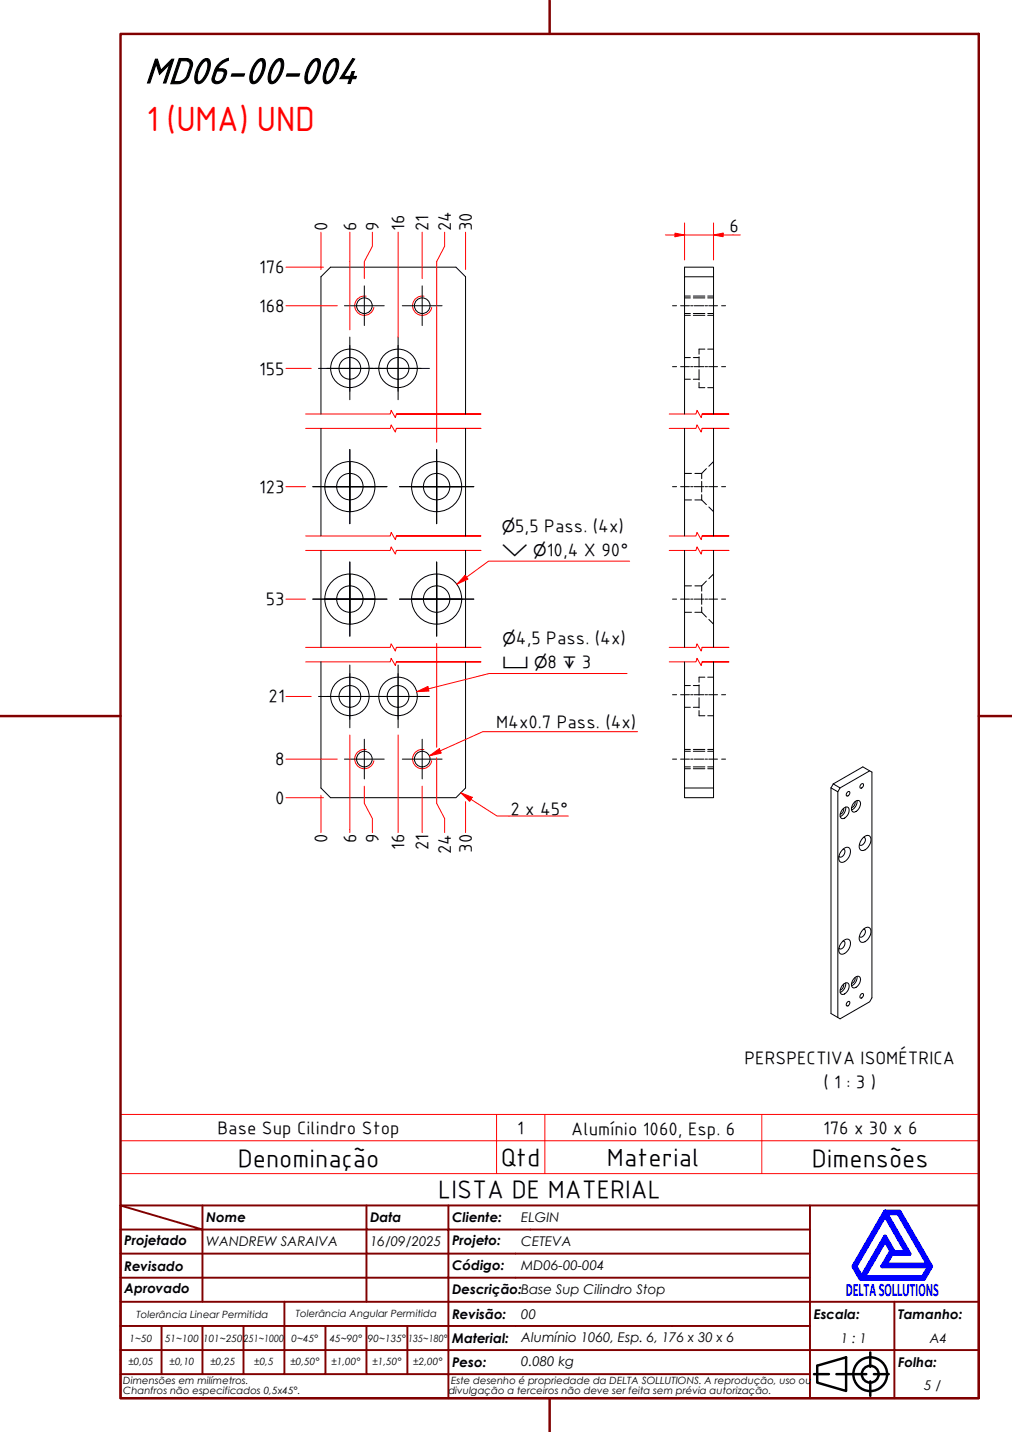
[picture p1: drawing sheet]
<svg xmlns="http://www.w3.org/2000/svg" width="210mm" height="297mm" viewBox="0 0 210 297" stroke-linecap="round" stroke-linejoin="round" font-family="sans-serif">
<!-- layer: Linha Corte (ABNT) -->
<path d="M63.4 88.9h17.5l.2-.8 .9 1.5 .2-.7h17.5h-17.5M63.4 85.9h17.5l.2-.8 .9 1.5 .2-.7h17.5h-17.5M138.8 88.9h5.6l.2-.8 .8 1.5 .2-.7h5.6h-5.6M138.8 85.9h5.6l.2-.8 .8 1.5 .2-.7h5.6h-5.6M63.4 114.2h17.5l.2-.8 .9 1.5 .2-.7h17.5h-17.5M63.4 111.2h17.5l.2-.8 .9 1.5 .2-.7h17.5h-17.5M138.8 114.2h5.6l.2-.8 .8 1.5 .2-.7h5.6h-5.6M138.8 111.2h5.6l.2-.8 .8 1.5 .2-.7h5.6h-5.6M63.4 137.3h17.5l.2-.7 .9 1.5 .2-.8h17.5h-17.5M63.4 134.3h17.5l.2-.8 .9 1.6 .2-.8h17.5h-17.5M138.8 137.3h5.6l.2-.7 .8 1.5 .2-.8h5.6h-5.6M138.8 134.3h5.6l.2-.8 .8 1.6 .2-.8h5.6h-5.6" fill="none" stroke="#f00" stroke-width=".21"/>
<!-- layer: Visible (ABNT) -->
<g fill="none" stroke="#000" stroke-width=".21">
<path d="M142 57.4v-2h6v2h-6v28.5M148 57.4v28.5M66.6 85.9v-28.5l2-2h26l2 2v28.5M66.6 88.9v22.3M96.6 88.9v22.3M142 88.9v22.3M148 88.9v22.3M66.6 114.2v20.1M96.6 114.2v20.1M142 114.2v20.1M148 114.2v20.1M66.6 137.3v26.2l2 2h26l2-2v-26.2"/>
<path d="M142 137.3v26.2M148 137.3v26.2M180.4 159.9l-6.2 3.5M142 163.5h6v2h-6zM172.8 162.6l6.2-3.5 1.8 1.1v46.8l-.4 .8-6.2 3.5-1.8-1.1v-46.8M172.8 162.6l1.4 .8-.4 .8-1.4-.8M172.8 162.6l-.4 .8M173.8 164.2v46.9M174.7 176.3a.87 .87 0 0 1 .9-.6 .87 .87 0 0 1 .8 .8 2.31 2.31 0 0 1-1.8 2.4 1.17 1.17 0 0 1-.4-1.8zM174.9 176.1l.1 .1a1.03 1.03 0 0 1-.9 1.6l-.1-.2M174.9 167.7a.68 .68 0 0 1 1.2 .1 1.72 1.72 0 0 1-1.5 2 1.16 1.16 0 0 1 0-1.8zM175 167.7l-.1 .7-.6 .5"/>
<path d="M175.4 167.4v.6l-.4 .7-.7 .7M175.8 164.3l.3-.1a.58 .58 0 0 1 .1 .6 .58 .58 0 0 1-.6 .3l-.1-.4zM177.2 166.4a.69 .69 0 0 1 1.2 0 1.76 1.76 0 0 1-1.4 2.1 1.14 1.14 0 0 1 0-1.8zM177.3 166.3l-.1 .8-.6 .4M177.8 166.1l-.2 1-.4 .6-.6 .3M178.6 162.7l.4-.2a.58 .58 0 0 1 0 .7 .58 .58 0 0 1-.6 .3v-.4zM178.9 173.8a.89 .89 0 0 1 1-.5 .89 .89 0 0 1 .8 .8 2.31 2.31 0 0 1-1.9 2.3 1.14 1.14 0 0 1-.4-1.8zM179.1 173.7h.2a1.04 1.04 0 0 1-.9 1.6l-.2-.1M174.7 195.4a.87 .87 0 0 1 .9-.6 .87 .87 0 0 1 .8 .8 2.31 2.31 0 0 1-1.8 2.3 1.17 1.17 0 0 1-.4-1.8zM174.9 195.2h.1a1.03 1.03 0 0 1-.9 1.6l-.1-.1M178.9 192.9a.89 .89 0 0 1 1-.6 .89 .89 0 0 1 .8 .8 2.31 2.31 0 0 1-1.9 2.4 1.14 1.14 0 0 1-.4-1.8zM179.1 192.8h.2a1.04 1.04 0 0 1-.9 1.6l-.2-.2"/>
<path d="M174.9 204.2a.68 .68 0 0 1 1.2 0 1.72 1.72 0 0 1-1.5 2.1 1.16 1.16 0 0 1 0-1.8zM175 204.1l-.1 .8-.6 .4M175.4 203.9v.6l-.4 .7-.7 .7M175.8 207.8l.3-.1a.58 .58 0 0 1 .1 .7 .58 .58 0 0 1-.6 .2l-.1-.4zM177.2 202.8a.69 .69 0 0 1 1.2 0 1.76 1.76 0 0 1-1.4 2.1 1.14 1.14 0 0 1 0-1.8zM177.3 202.8l-.1 .7-.6 .5M177.8 202.5l-.2 1-.4 .6-.6 .4M178.6 206.2l.4-.1a.58 .58 0 0 1 0 .6 .58 .58 0 0 1-.6 .3v-.4z"/>
<circle cx="72.6" cy="76.4" r="2.25"/>
<circle cx="72.6" cy="76.4" r="4"/>
<circle cx="75.6" cy="63.4" r="1.62"/>
<circle cx="82.6" cy="76.4" r="2.25"/>
<circle cx="82.6" cy="76.4" r="4"/>
<circle cx="87.6" cy="63.4" r="1.62"/>
<circle cx="72.6" cy="100.9" r="2.74"/>
<circle cx="72.6" cy="100.9" r="5.2"/>
<circle cx="90.6" cy="100.9" r="2.74"/>
<circle cx="90.6" cy="100.9" r="5.2"/>
<circle cx="72.6" cy="124.3" r="2.74"/>
<circle cx="72.6" cy="124.3" r="5.2"/>
<circle cx="90.6" cy="124.3" r="2.74"/>
<circle cx="90.6" cy="124.3" r="5.2"/>
<circle cx="72.6" cy="144.5" r="2.25"/>
<circle cx="72.6" cy="144.5" r="4"/>
<circle cx="75.6" cy="157.5" r="1.62"/>
<circle cx="82.6" cy="144.5" r="2.25"/>
<circle cx="82.6" cy="144.5" r="4"/>
<circle cx="87.6" cy="157.5" r="1.62"/>
</g>
<!-- layer: Visible Narrow (ABNT) -->
<path d="M75.9 61.4a2 2 0 0 0-2.3 1.7 2 2 0 0 0 1.6 2.3 2 2 0 0 0 2.3-1.6M87.9 61.4a2 2 0 0 0-2.3 1.7 2 2 0 0 0 1.6 2.3 2 2 0 0 0 2.3-1.6M75.9 155.5a2 2 0 0 0-2.3 1.6 2 2 0 0 0 1.6 2.3 2 2 0 0 0 2.3-1.6M87.9 155.5a2 2 0 0 0-2.3 1.6 2 2 0 0 0 1.6 2.3 2 2 0 0 0 2.3-1.6" fill="none" stroke="#f00" stroke-width=".21"/>
<!-- layer: Hidden (ABNT) -->
<g fill="none" stroke="#000" stroke-width=".21">
<path d="M142 78.7h1.2M142 74.2h1.2M142 61.8h1.2M142 65h1.2M142 61.4h1.2M142 65.4h1.2M143.8 78.7h1.2M143.8 74.2h1.2M143.8 61.8h2.4M143.8 65h2.4M143.8 61.4h2.4M143.8 65.4h2.4"/>
<path d="M145 79.3v1.1h1.2M145 74v2.1M145 76.7v2.1M146.2 72.4h-1.2v1.1M146.8 72.4h1.2M146.8 61.8h1.2M146.8 65h1.2M146.8 61.4h1.2M146.8 65.4h1.2M142 98.2h1.4M144.1 98.2h1.4M145.5 98.2v1.1"/>
<path d="M145.5 99.9v2.2M146.5 97.2l-1 1M146.8 80.4h1.2M148 95.7l-1 1M142 103.7h1.4M144.1 103.7h1.4M145.5 103.7l1 1M145.5 102.6v1.1M147 105.2l1 .9M148 119.1l-1 .9M142 121.5h1.4M142 127h1.4"/>
<path d="M144.1 121.5h1.4M144.1 127h1.4M145.5 127l1 1M145.5 121.5v1.1M145.5 123.2v2.2M145.5 125.9v1.1M146.5 120.5l-1 1M147 128.5l1 1M142 146.7h1.2M142 142.2h1.2M142 155.8h1.2M142 159.1h1.2"/>
<path d="M142 155.5h1.2M142 159.5h1.2M143.8 146.7h1.2M143.8 142.2h1.2M143.8 155.8h2.4M143.8 159.1h2.4M143.8 155.5h2.4M143.8 159.5h2.4M145 147.4v1.1h1.2M145 142.1v2.1M145 144.7v2.2M146.2 140.5h-1.2v1"/>
<path d="M146.8 140.5h1.2M146.8 148.5h1.2M146.8 155.8h1.2M146.8 159.1h1.2M146.8 155.5h1.2M146.8 159.5h1.2"/>
</g>
<path d="M25 236.6h178v-5.4h-178v12.2M103 231.2v12.2M113 231.2v12.2M158 231.2v12.2M203 236.6v6.8h-178M25 243.4v6.6h178v-6.6" fill="none" stroke="#f00" stroke-width=".21"/>
<!-- layer: Borda A3/A4 (ABNT) -->
<path d="M25 7h178v283h-178zM114 0v7M0 148.5h25M203 148.5h7M114 290v7" fill="none" stroke="#800000" stroke-width=".51"/>
<path d="M183.6 257.3l1.2 2.2-1.8 3.2h9.7l-1.3 2.2h-12.2zM183.6 252.1l4.4 7.6h-2.6l-1.8-3.2-4.9 8.4-1.3-2.2zM183.6 251.3h3l6.5 11.4-1.5 2.6h-13.1l-1.5-2.6zM183.8 251.7h2.5l6.2 10.6h-8.8l1.3-2.2h3.7zM185 259.7h.2l-.1 .2z" fill="none" stroke="#00f" stroke-width=".8"/>
<!-- layer: 0 -->
<path d="M178.5 265.3h13.1" fill="none" stroke="#000" stroke-width=".21"/>
<g fill="none" stroke="#800000" stroke-width=".4">
<path d="M25 250l17 5h-17M25 250h178v40h-178zM42 255h34v5h17M42 255v15M42 250v5M76 250v5h17v5M93 250v5h75M168 250v20h-143M25 260h51v10M25 275h17M33.5 275v10M50.5 275h-8.5v10"/>
<path d="M59 270v15h-8.5M67.5 275v10h-8.5M76 275v10h8.5M84.5 275v10M93 275h-42.5v10M93 260v5h-68M93 275v10h75M93 260h75M93 275h75M168 265h-75v10M185.5 270v10h17.5M203 270h-35v10h17.5v10"/>
<path d="M25 285h25.5M25 280h143v10M67.5 285h8.5M84.5 285h8.5v5"/>
</g>
<g fill="none" stroke="#000" stroke-width=".51">
<path d="M168.8 285h3.1M169.5 283.3l6-1.8v7l-6-1.7zM173.5 285h6.2M180.5 280.5v3M180.5 286.5v3M181.3 285h3"/>
<circle cx="180.5" cy="285" r="3.5"/>
<circle cx="180.5" cy="285" r="1.75"/>
</g>
<!-- layer: Marca de centro (ISO) -->
<g fill="none" stroke="#000" stroke-width=".21">
<path d="M75.6 59.3v8.2M87.6 59.3v8.2M66.1 76.4h13M67.8 76.4h9.5M71.4 63.4h8.3M72.6 69.9v13M72.6 71.7v9.5M76.1 76.4h13M77.8 76.4h9.5M82.6 69.9v13M82.6 71.7v9.5M83.4 63.4h8.3"/>
<path d="M72.6 93.2v15.4M72.6 95.7v10.5M90.6 93.2v15.4M90.6 95.7v10.5M64.9 101h15.4M67.3 101h10.5M72.6 116.6v15.4M72.6 119v10.5M82.9 101h15.4M85.3 101h10.5M90.6 116.6v15.4M90.6 119v10.5"/>
<path d="M64.9 124.3h15.4M67.3 124.3h10.5M72.6 138v13M72.6 139.7v9.5M82.6 138v13M82.6 139.7v9.5M82.9 124.3h15.4M85.3 124.3h10.5M66.1 144.5h13M67.8 144.5h9.5M71.4 157.5h8.3M75.6 153.3v8.3"/>
<path d="M76.1 144.5h13M77.8 144.5h9.5M83.4 157.5h8.3M87.6 153.3v8.3"/>
</g>
<g fill="none" stroke="#f00" stroke-width=".21">
<path d="M59.3 55.4h7.8M66.6 48.2v7.7M72.6 48.2v15.1M77.2 48.2v2.9l-1.6 3.2v3.5M82.6 48.2v21.7M87.6 48.2v9.6M92.2 48.2v2.9l-1.6 3.2v9M96.6 48.2v7.7M148 48.7h2M59.3 76.4h5.3M59.3 63.4h10.7M72.6 63.5v4.9"/>
<path d="M90.6 63.5v28.2M59.3 101h4.1M59.3 124.3h4.1M90.6 133.5v21.5M59.3 157.5h10.7M59.3 144.5h5.3M72.6 157.6v15.1M72.6 152.5v4.9M82.6 152.5v20.2M90.6 157.6v9l1.6 3.2v2.9M90.6 157.2v.2M59.3 165.5h7.8"/>
<path d="M66.6 165v7.7M75.6 163.1v3.5l1.6 3.2v2.9M87.6 163.1v9.6M96.6 166.3v6.4"/>
</g>
<!-- layer: Linha de centro (ISO) -->
<g fill="none" stroke="#000" stroke-width=".21">
<path d="M139.5 76.1h.8M141.2 76.1h1.8M143.3 76.1h.4M144 76.1h2M146.2 76.1h.5M147 76.1h1.8M149.7 76.1h.8M139.5 101h.8M141.2 101h1.8M143.3 101h.4M144 101h2M146.2 101h.5"/>
<path d="M147 101h1.8M149.7 101h.8M139.5 124.3h.8M141.2 124.3h1.8M143.3 124.3h.4M144 124.3h2M146.2 124.3h.5M147 124.3h1.8M149.7 124.3h.8M139.5 144.1h.8M141.2 144.1h1.8M143.3 144.1h.4"/>
<path d="M144 144.1h2M146.2 144.1h.5M147 144.1h1.8M149.7 144.1h.8"/>
</g>
<path d="M148 48.7l2-.3v.7z" fill="#f00"/>
<path d="M140 48.7h2M148 48.7l2-.3v.7z" fill="none" stroke="#f00" stroke-width=".21"/>
<path d="M140 48.4l2 .3-2 .4z" fill="#f00"/>
<path d="M138 48.7h2M140 48.4l2 .3-2 .4zM142 48.7h6M142 46.2v7.7M148 46.2v7.7M150 48.7h3.5" fill="none" stroke="#f00" stroke-width=".21"/>
<path d="M95.6 164.5l2.1 1.3" fill="none" stroke="#f00" stroke-width=".21"/>
<path d="M95.6 164.5l2.3 .9-.5 .8z" fill="#f00"/>
<path d="M91.3 155.8l-2.3 1M95.6 164.5l2.3 .9-.5 .8zM97.7 165.8l5.4 3.5h14.8" fill="none" stroke="#f00" stroke-width=".21"/>
<!-- layer: Linha de centro (ISO) -->
<g fill="none" stroke="#000" stroke-width=".21">
<path d="M139.5 63.4h.8M141.2 63.4h1.8M143.3 63.4h.4M144 63.4h2M146.2 63.4h.5M147 63.4h1.8M149.7 63.4h.8M139.5 157.5h.8M141.2 157.5h1.8M143.3 157.5h.4M144 157.5h2M146.2 157.5h.5"/>
<path d="M147 157.5h1.8M149.7 157.5h.8"/>
</g>
<path d="M89 156.8l2.1-1.5 .4 .9z" fill="#f00"/>
<path d="M88.9 142.9l-2.5 .6M89 156.8l2.1-1.5 .4 .9zM132.2 151.8h-32.1l-8.8 4" fill="none" stroke="#f00" stroke-width=".21"/>
<path d="M86.4 143.5l2.4-1.1 .2 .9z" fill="#f00"/>
<path d="M96.8 119.7l-2 1.5M130.1 139.7h-28.6l-12.6 3.2M86.4 143.5l2.4-1.1 .2 .9z" fill="none" stroke="#f00" stroke-width=".21"/>
<path d="M96.5 119.3l.6 .8-2.3 1.1z" fill="#f00"/>
<path d="M96.5 119.3l.6 .8-2.3 1.1zM130.6 116.4h-29.3l-4.5 3.3" fill="none" stroke="#f00" stroke-width=".21"/>
<text font-size="81.9" fill="#fff" x="188.7" y="289">.</text>
<text font-size="8.1" x="30" y="17.3">MD06-00-004</text>
<text font-size="7" fill="#f00" x="30.4" y="27.1">1 (UMA) UND</text>
<g font-size="5.4">
<text x="49.3" y="242">Denominação</text>
<text x="103.9" y="241.8">Qtd</text>
<text x="125.9" y="241.8">Material</text>
<text x="168.4" y="242">Dimensões</text>
<text x="90.9" y="248.5">LISTA DE MATERIAL</text>
</g>
<g font-size="3.9">
<text x="67.8" y="47.9" transform="rotate(-90 67.8 47.9)">0</text>
<text x="73.9" y="47.9" transform="rotate(-90 73.9 47.9)">6</text>
<text x="78.5" y="47.9" transform="rotate(-90 78.5 47.9)">9</text>
<text x="83.8" y="47.9" transform="rotate(-90 83.8 47.9)">16</text>
<text x="88.8" y="47.9" transform="rotate(-90 88.8 47.9)">21</text>
<text x="93.5" y="47.9" transform="rotate(-90 93.5 47.9)">24</text>
<text x="97.8" y="47.9" transform="rotate(-90 97.8 47.9)">30</text>
<text x="151.3" y="48.2">6</text>
<text x="53.7" y="56.7">176</text>
<text x="53.7" y="64.7">168</text>
<text x="53.7" y="77.7">155</text>
<text x="53.7" y="102.2">123</text>
<text x="106.9" y="110.3">5,5 Pass. (4x)</text>
<text x="113.4" y="115.3">10,4 X 90°</text>
<text x="55.1" y="125.5">53</text>
<text x="107" y="133.6">4,5 Pass. (4x)</text>
<text x="113.6" y="138.6">8</text>
<text x="120.7" y="138.6">3</text>
<text x="55.7" y="145.7">21</text>
<text x="102.9" y="150.9">M4x0.7 Pass. (4x)</text>
<text x="57.1" y="158.7">8</text>
<text x="57.1" y="166.7">0</text>
<text x="105.9" y="169">2 x 45°</text>
<text x="67.8" y="174.9" transform="rotate(-90 67.8 174.9)">0</text>
<text x="73.9" y="174.9" transform="rotate(-90 73.9 174.9)">6</text>
<text x="78.5" y="174.9" transform="rotate(-90 78.5 174.9)">9</text>
<text x="83.8" y="176.3" transform="rotate(-90 83.8 176.3)">16</text>
<text x="88.8" y="176.3" transform="rotate(-90 88.8 176.3)">21</text>
<text x="93.5" y="177.2" transform="rotate(-90 93.5 177.2)">24</text>
<text x="97.8" y="176.9" transform="rotate(-90 97.8 176.9)">30</text>
<text x="154.4" y="220.7">PERSPECTIVA ISOMÉTRICA</text>
<text x="170.8" y="225.7">( 1 : 3 )</text>
<text x="45.1" y="235.2">Base Sup Cilindro Stop</text>
<text x="107.3" y="235.2">1</text>
<text x="118.5" y="235.3">Alumínio 1060, Esp. 6</text>
<text x="170.7" y="235.2">176 x 30 x 6</text>
</g>
<text font-size="3.9" fill="#00f" x="175.4" y="268.8">DELTASOLLUTIONS</text>
<g font-size="3.3">
<text x="104.1" y="110.3">⌀</text>
<text x="104.1" y="115.3">⌵ ⌀</text>
<text x="104.2" y="133.6">⌀</text>
<text x="104.2" y="138.6">⌴ ⌀</text>
<text x="116.6" y="138.6">↧</text>
</g>
<g font-size="2.8">
<text x="42.8" y="253.5">Nome</text>
<text x="76.8" y="253.5">Data</text>
<text x="93.8" y="253.6">Cliente:</text>
<text x="108.1" y="253.5">ELGIN</text>
<text x="25.8" y="263.6">Revisado</text>
<text x="25.8" y="258.3">Projetado</text>
<text x="42.8" y="258.5">WANDREW SARAIVA</text>
<text x="76.8" y="258.4">16/09/2025</text>
<text x="93.8" y="263.4">Código:</text>
<text x="93.8" y="258.3">Projeto:</text>
<text x="108.1" y="263.5">MD06-00-004</text>
<text x="108.1" y="258.5">CETEVA</text>
<text x="25.8" y="268.3">Aprovado</text>
<text x="93.8" y="268.3">Descrição:Base Sup Cilindro Stop</text>
<text x="93.8" y="273.6">Revisão:</text>
<text x="108.1" y="273.5">00</text>
<text x="168.8" y="273.5">Escala:</text>
<text x="186.3" y="273.5">Tamanho:</text>
<text x="93.8" y="278.6">Material:</text>
<text x="108.1" y="278.3">Alumínio 1060, Esp. 6, 176 x 30 x 6</text>
<text x="174.4" y="278.5">1 : 1</text>
<text x="192.8" y="278.6">A4</text>
<text x="93.8" y="283.5">Peso:</text>
<text x="108.1" y="283.3">0.080 kg</text>
<text x="186.3" y="283.5">Folha:</text>
<text x="191.7" y="288.4">5 / 5</text>
</g>
<g font-size="2.1">
<text x="28.3" y="273.3">Tolerância Linear Permitida</text>
<text x="61.4" y="273.1">Tolerância Angular Permitida</text>
<text x="26.9" y="278.3">1~50</text>
<text x="34.2" y="278.3">51~100</text>
<text x="42.1" y="278.3">101~250</text>
<text x="50.5" y="278.3">251~1000</text>
<text x="60.5" y="278.3">0~45°</text>
<text x="68.4" y="278.3">45~90°</text>
<text x="76.3" y="278.3">90~135°</text>
<text x="84.7" y="278.3">135~180°</text>
<text x="25.6" y="287.1">Dimensões em milímetros.</text>
<text x="26.6" y="283.2">±0,05</text>
<text x="35.2" y="283.2">±0,10</text>
<text x="43.6" y="283.2">±0,25</text>
<text x="52.7" y="283.2">±0,5</text>
<text x="60.2" y="283.2">±0,50°</text>
<text x="68.7" y="283.2">±1,00°</text>
<text x="77.2" y="283.2">±1,50°</text>
<text x="85.7" y="283.2">±2,00°</text>
<text x="93.6" y="287.1">Este desenho é propriedade da DELTA SOLLUTIONS. A reprodução, uso ou</text>
<text x="25.6" y="289.2">Chanfros não especificados 0,5x45°.</text>
<text x="93" y="289.2">divulgação a terceiros não deve ser feita sem prévia autorização.</text>
</g>
</svg>
